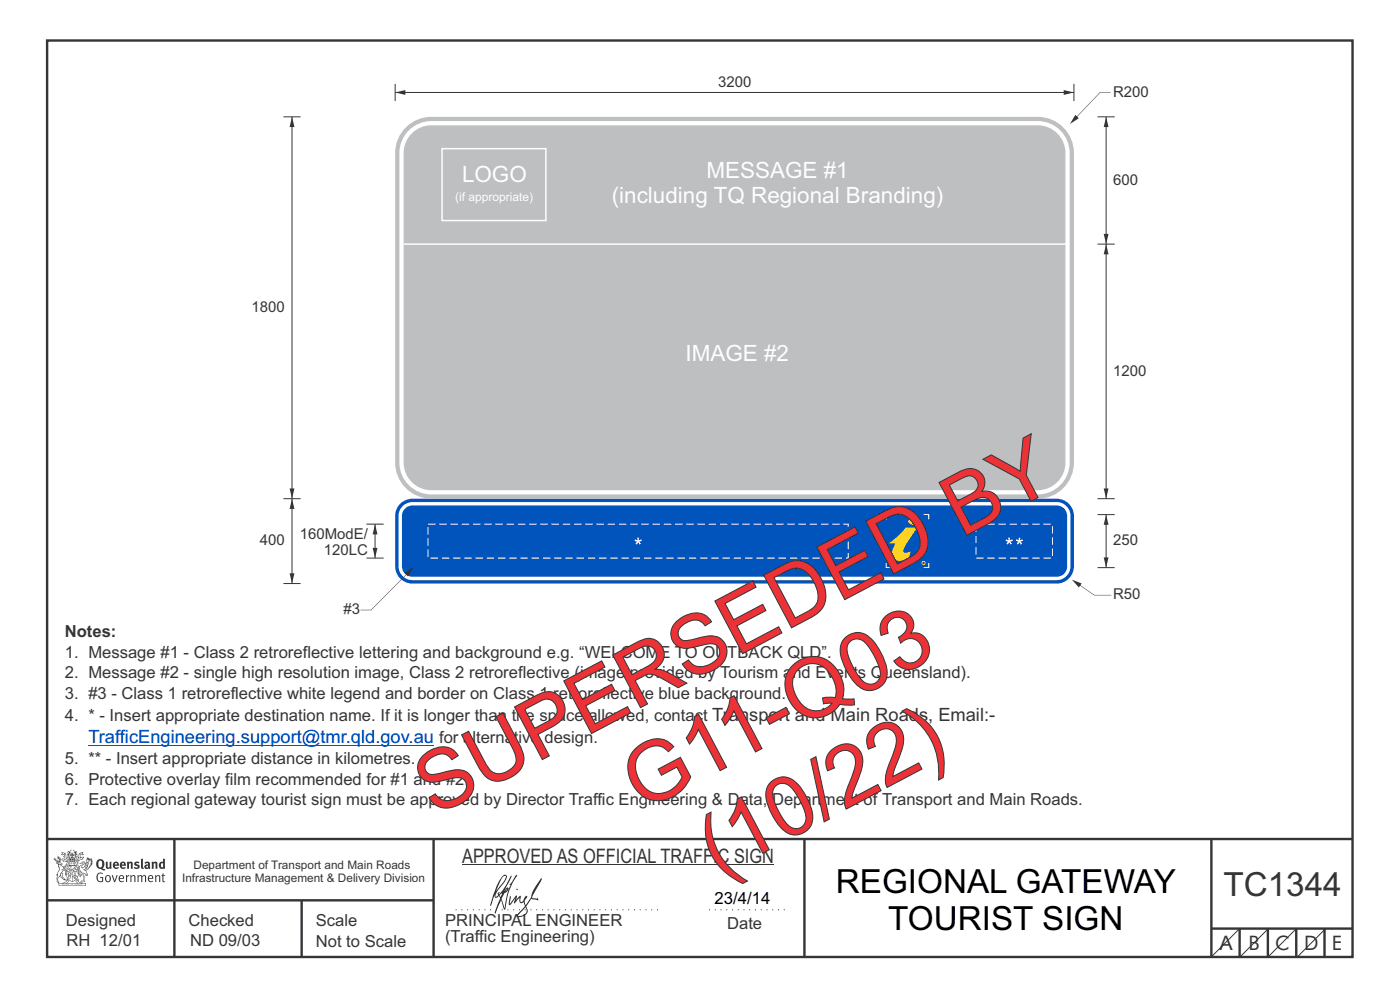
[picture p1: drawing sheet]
<svg xmlns="http://www.w3.org/2000/svg" width="297mm" height="210mm" viewBox="0 0 297 210" stroke-linecap="round" stroke-linejoin="round" font-family="sans-serif">
<g fill="none" stroke="#373435" stroke-width=".51">
<path d="M10 8.6h276.9v194.4h-276.9zM10 178h277M37 178v25M92 178v25M170.7 177.9v25M257 178v25M10 191h82M64 191v12M257 197h30M263 197v6M269 197v6M275 197v6"/>
<path d="M281 197v6"/>
</g>
<path d="M96.7 193h43.3M150.4 193h16.8" fill="none" stroke="#373435" stroke-width=".21" stroke-dasharray=".2 1" stroke-linecap="butt"/>
<path d="M98 183.5h66.2" fill="none" stroke="#373435" stroke-width=".21"/>
<g fill="#373435">
<path d="M21.1 182.6a.94 .94 0 0 0 .2 1.4 .84 .84 0 0 0 0-1.5zM20.7 182.5a.92 .92 0 0 1 1.1-.1 .92 .92 0 0 1 .3 1.2l-.3 .6 .6 .2-.1 .2-.6-.1a1.41 1.41 0 0 1-1.3-1.2z" fill-rule="evenodd"/>
<path d="M22.5 182.8h.3v1.1l.2 .1 .2-.1v-1.1h.4l.1 1.4a1.27 1.27 0 0 1-1.2-.1z" fill-rule="evenodd"/>
<path d="M24.5 183.1l-.1 .3h.4l-.1-.3zM24.1 183a.66 .66 0 0 1 .9-.1 .66 .66 0 0 1 .2 .8h-.8v.2a.42 .42 0 0 0 .7 0l.1 .2a.79 .79 0 0 1-1.1 0 .79 .79 0 0 1 0-1.1z" fill-rule="evenodd"/>
<path d="M25.9 183.1l-.1 .3h.5l-.1-.3zM25.6 183a.66 .66 0 0 1 .8-.1 .66 .66 0 0 1 .3 .8h-.9l.1 .2a.42 .42 0 0 0 .6 0l.2 .2a.79 .79 0 0 1-1.1 0 .79 .79 0 0 1 0-1.1z" fill-rule="evenodd"/>
<path d="M26.9 182.9l.4-.1v.1a.46 .46 0 0 1 .5-.1 .46 .46 0 0 1 .4 .4v1.1h-.4v-1l-.2-.2-.2 .1v1.1h-.4z" fill-rule="evenodd"/>
<path d="M28.5 183l.5-.2 .6 .1-.2 .3-.5-.1v.2a.56 .56 0 0 1 .7 .6 .56 .56 0 0 1-.8 .4l-.4-.1 .1-.3 .5 .1 .2-.1-.6-.4z" fill-rule="evenodd"/>
<path d="M29.9 182.2l.4-.1v1.8l.2 .4h-.4l-.2-.2z" fill-rule="evenodd"/>
<path d="M31.1 183.7v.3h.3v-.4zM30.6 183a.67 .67 0 0 1 .7-.2 .67 .67 0 0 1 .5 .5l.1 .8-.2 .3-.2-.2a.5 .5 0 0 1-.7 0 .5 .5 0 0 1 0-.7l.6-.1v-.3l-.6 .1z" fill-rule="evenodd"/>
<path d="M32.2 182.9l.3-.1 .1 .1a.46 .46 0 0 1 .5-.1 .46 .46 0 0 1 .3 .4v1.1h-.4v-1l-.1-.2-.3 .1v1.1h-.4z" fill-rule="evenodd"/>
<path d="M34.2 183.1v.7l.2 .2 .2-.1v-.7zM34.6 182.1l.4 .1v2.1l-.3-.1a.71 .71 0 0 1-1-.6 .71 .71 0 0 1 .9-.7z" fill-rule="evenodd"/>
<path d="M20.8 185.3l.7-.2 .3 .2-.1 .1a.69 .69 0 0 0-.9 .1 .69 .69 0 0 0-.1 .9l.3 .4 .5 .1h.2v-.7h-.4l-.1-.1h.7v.9a.96 .96 0 0 1-1.2-.1 .96 .96 0 0 1-.2-1.1z" fill-rule="evenodd"/>
<path d="M22.6 186a.57 .57 0 0 0-.1 .6 .57 .57 0 0 0 .6 .3 .7 .7 0 0 0-.2-1.1zM22.4 185.8a.69 .69 0 0 1 1.1 .6 .69 .69 0 0 1-1.1 .5 1.04 1.04 0 0 1 0-1.1z" fill-rule="evenodd"/>
<path d="M23.7 185.7l.2-.1 .4 1.3 .4-1.2h.3l-.6 1.4h-.2z" fill-rule="evenodd"/>
<path d="M25.6 185.8l-.2 .4h.7l-.2-.4zM25.3 185.8a.59 .59 0 0 1 .8-.1 .59 .59 0 0 1 .2 .7l-.9 .1a.45 .45 0 0 0 .3 .4 .45 .45 0 0 0 .5-.1l.1 .2a.74 .74 0 0 1-1-.1 .74 .74 0 0 1 0-1.1z" fill-rule="evenodd"/>
<path d="M26.7 185.7l.2-.1 .1 .3 .4-.3v.3l-.4 .2v1h-.3z" fill-rule="evenodd"/>
<path d="M27.6 185.7l.2-.1 .1 .2a.45 .45 0 0 1 .5-.2 .45 .45 0 0 1 .3 .4v1.1h-.2v-1.1l-.2-.2-.4 .2v1.1h-.2z" fill-rule="evenodd"/>
<path d="M29.1 185.7l.3-.1v.2l.4-.2 .4 .3 .3-.3a.37 .37 0 0 1 .5 .4v1.1h-.2v-1.1l-.2-.2-.4 .2v1.1h-.2v-1.1l-.2-.2-.4 .2v1.1h-.2z" fill-rule="evenodd"/>
<path d="M31.8 185.8l-.2 .4h.7l-.2-.4zM31.5 185.8a.59 .59 0 0 1 .8-.1 .59 .59 0 0 1 .2 .7l-.9 .1a.45 .45 0 0 0 .3 .4 .45 .45 0 0 0 .5-.1l.1 .2a.74 .74 0 0 1-1-.1 .74 .74 0 0 1 0-1.1z" fill-rule="evenodd"/>
<path d="M32.9 185.7l.2-.1v.2a.45 .45 0 0 1 .5-.2 .45 .45 0 0 1 .4 .4v1.1h-.2v-1.1l-.2-.2-.4 .2v1.1h-.3z" fill-rule="evenodd"/>
<path d="M34.5 185.3l.2-.1v.5h.3v.1h-.3v1v.1h.3l-.1 .2-.4-.1-.1-1.2h-.1v-.1h.1z" fill-rule="evenodd"/>
<path d="M13.2 180.9l.5 .2-.6 .2 .3-.3zM13.7 181.2l.2 .1 .1 1 .4-.5v.5h-.1l-.2 .3-.7 .1 .1-.3-.4-.1 .3-.1 .6 .2-.4-.7h.2zM13.2 180.7v.4l-.3 .2 .3 .1 .4-.2 .1 .4-.3 .2h.2l.2 .5-.4-.2-.4 .1 .5 .6 .2-.1 .8 .1-.6 .6 .2 .1 .6-.2-.1-.3 .3-.2h-.2l-.1 .5-.5 .1 .5-.7h-.5l.6-.2-.5 .1 .4-.3-.1-.6-.1-.1-.3 .5v-.2a.8 .8 0 0 0-.9-1.1z" fill-rule="evenodd"/>
<path d="M16.9 181.1l.6-.2-.3 .2 .4 .2zM16.8 181.2h.1l.1 .9 .3-.2 .4-.1-.3 .3v.2h-.4l-.3 .3-.1-.3h-.3l.1-.2-.1-.4 .4 .6 .1-.1zM16.2 181.5v.9l.4 .1h-.7l.7 .1-.2 .1h-.3l.4 .4h-.2v.4l-.5-.9 .5 1 .4-.6-.4-.2 .8-.5 .3 .1 .4-.5 .1-.2-.9 .2v-.7l.4 .2 .5-.1-.4-.2 .2-.3a.88 .88 0 0 0-1 1.2z" fill-rule="evenodd"/>
<path d="M15.5 182.9l.2 .2h-.1v.3l-.1-.3h-.1h.1z" fill-rule="evenodd"/>
<path d="M15 182.9l.3 .2h-.2v.3v-.3h-.2h.2z" fill-rule="evenodd"/>
<path d="M14.9 182.8h.9v.7l-.2 .1-.8-.1zM14.8 182.4l-.2 1.3h1.4l-.2-1.3-.1 .2h-.8z" fill-rule="evenodd"/>
<path d="M14.9 184.5v.2l.2-.1v-.1zM14.4 183.8l.2 .2-.3 .2v.5l.2 .1 .3-.1-.4-.4 .3 .2 .4-.1-.2-.4 .2-.2zM14.2 183.7h1a.5 .5 0 0 0 0 .8l-.3 .3a.47 .47 0 0 1-.6 0 .47 .47 0 0 1 0-.7l.1-.1z" fill-rule="evenodd"/>
<path d="M15.6 184.2l.1-.1a.33 .33 0 0 1 .5-.2 .33 .33 0 0 1 .1 .5l-.3-.1 .2-.2h-.4l-.1 .1 .2 .1 .1 .2h.3v.3h-.6l.1-.2-.3-.1zM15.5 184.2l-.2 .4h.3l-.1 .2h.9v-.2a.44 .44 0 0 0 0-.7 .44 .44 0 0 0-.7 .1z" fill-rule="evenodd"/>
<path d="M15.7 185.7l.4 .1zM15.9 185.2l.1 .4h-.2zM15.9 185.1l-.3 .7-.3 .2a.98 .98 0 0 1 1.1 .1z" fill-rule="evenodd"/>
<path d="M15.6 186l.3 .2v-.2h.2l-.2 .5v-.2l-.3 .1 .2-.2z" fill-rule="evenodd"/>
<path d="M15 185.3l.1 .1-.2 .3zM14.6 185.9h.4a.22 .22 0 0 1-.2 .3 .22 .22 0 0 1-.2-.3zM14.5 185.3l.2 .4zM14.5 185.8l.5 .1zM14.7 185.2l.2 .1-.1 .4zM14.4 185.2l.1 .5a.36 .36 0 0 0 0 .5 .36 .36 0 0 0 .5 0 .36 .36 0 0 0 0-.5 .41 .41 0 0 0 0-.5 .41 .41 0 0 0-.6 0z" fill-rule="evenodd"/>
<path d="M14.6 184.1l.2 .2z" fill-rule="evenodd"/>
<path d="M18.3 183.4l.1-.1-.1 .4-.4 .4z" fill-rule="evenodd"/>
<path d="M17.5 182.9l.2-.1 .2 .2-.7 .8v.3l.3 .1a1.07 1.07 0 0 0 .7-.9l.4-.3v.2a1.36 1.36 0 0 1-1 1.3 1.32 1.32 0 0 0 1.2-1.6l.5-.7-.2 .5 .3-.2-.3 .4 .4-.2-.4 .5 .4-.1-.5 .2h.4l-.4 .2h.4l-.4 .1 .1 .1h-.2l.1 .2-.3 .1a.82 .82 0 0 1-.9 .6l.3 .1 .5 .9-.3 .1-.2-.4-.4-.2 .1 1.8 .2 .1-.6 .2-.2-.2 .5-.1v-.2a2.24 2.24 0 0 0-.7-2.1l-.1-.2a.7 .7 0 0 1 .7-1l.1-.2zM16.6 184.6l.4 1.2 .2-.8 .2 .3-.4 .7-.3-.8h-.2l.2-.2zM18.5 182.2l.1 .3 .1-.2 .1 .3 .1-.3v.2l-.7 .6zM16.8 183.2l.7-.1v.2a.87 .87 0 0 0-.7 .6 .87 .87 0 0 0 .2 .9l.1 .4-.1 .5-.2-1.1-.2-.1-.2 .1 .2 .3-.2 .3 .3 .1 .2 .7h.3l.2-.6a1.61 1.61 0 0 1 .2 1.4h-.3l-.2 .3h.2l.1 .2 .2-.2h.4l-.1-.3-.1-1.5 .2 .1a.4 .4 0 0 0 .2 .3 .4 .4 0 0 0 .5 0l-.5-1 .8-.6 .1-.3h.2l-.1-.1 .4-.3h-.2l.2-.3-.1 .1 .1-.3-.1 .1 .1-.4h-.1l.1-.3-.1-.1-.1 .2-.1-.4-.3 .4v-.4l-.1 .2-.2-.3v.3l-.3-.4-.3 1.6a.58 .58 0 0 1-.8 .6l.7-.8v-.4h-.4z" fill-rule="evenodd"/>
<path d="M18.2 185.4l.2 .1z" fill-rule="evenodd"/>
<path d="M12.5 187.5h5.6v.3h-5.5zM13.5 187.4l.5-.3 .4-.4v.1l.1 .1-.3 .4zM14 186.6h.2l-.1 .2zM16.3 186.7l.3 .4 .6 .3h-.6l-.3-.2-.1-.3zM16.4 186.6h.2l-.1 .2zM12.4 187.4l.1 .5h5.7l.1-.5-.8-.1-.7-.2-.2-.2 .1-.4a.47 .47 0 0 0-.6 .3 .47 .47 0 0 0 .4 .6h-2.3a.47 .47 0 0 0 .4-.6 .47 .47 0 0 0-.6-.3l.1 .4-.3 .2-.6 .2z" fill-rule="evenodd"/>
<path d="M13.3 187.6v.1zM13.3 187.5l-.1 .3h.2z" fill-rule="evenodd"/>
<path d="M13.5 187.5l.1 .3 .1-.3v.2z" fill-rule="evenodd"/>
<path d="M13.9 187.5l.1 .3zM13.8 187.5v.3l.2-.1v-.1z" fill-rule="evenodd"/>
<path d="M14.2 187.6l.1 .1zM14.2 187.5l-.1 .3h.3z" fill-rule="evenodd"/>
<path d="M14.4 187.5h.2v.3h-.2z" fill-rule="evenodd"/>
<path d="M15.1 187.6v.1zM15.1 187.5l-.2 .3h.3z" fill-rule="evenodd"/>
<path d="M15.2 187.5h.2v.3z" fill-rule="evenodd"/>
<path d="M15.8 187.5h.2l-.1 .3z" fill-rule="evenodd"/>
<path d="M16.1 187.5l.1 .3z" fill-rule="evenodd"/>
<path d="M16.3 187.5l.1 .3zM16.3 187.5v.3l.2-.1v-.1z" fill-rule="evenodd"/>
<path d="M16.6 187.5h.2v.3h-.2z" fill-rule="evenodd"/>
<path d="M16.9 187.5l.1 .3h-.1z" fill-rule="evenodd"/>
<path d="M17.1 187.5l.1 .3z" fill-rule="evenodd"/>
<path d="M17.3 187.5l.1 .3z" fill-rule="evenodd"/>
<path d="M14.9 182.1a.71 .71 0 0 1 .9 .1zM15.6 182.2l.2 .2zM15 182.2l.3 .1zM14.8 182.3l.1 .1zM15.2 181.9h.2zM15.2 181.3h.1v.2zM15.2 181h.2v.2zM15.3 181.6l.1 .2h-.2zM15.4 181.3l.1 .2zM14.9 181.3l.2 .2h-.2zM15.6 181.3h.1v.2zM14.4 180.6l-.3 .3 .5-.2v.5l-.3-.1-.1 .6 .2-.5 .3 .9-.1 .4h1.3v-.4l.4-.9 .1 .4-.1-.6-.2 .1v-.4l.3 .2-.2-.4-.2 .3-.5-.6v.1a.41 .41 0 0 1 .3 .4 .41 .41 0 0 1-.2 .4l.2-.2a1 1 0 0 1 0 1.1l-.3-.1v-.3h.4l-.2-.2 .2-.3-.3 .1v-.4l-.3 .2-.2-.2 .1 .4-.4-.1 .1 .3-.1 .2h.4l-.1 .3-.3 .1a.93 .93 0 0 1 .1-1.1l.1 .3-.1-.4h-.1l.4-.6-.5 .5-.1-.1z" fill-rule="evenodd"/>
<path d="M12.4 183.4l.4 .1 .6 .5v.3a.83 .83 0 0 1 .6 1.1v-.2a.8 .8 0 0 0-1-.8l.4 .2-.6 .7-.1 .5a.95 .95 0 0 0-.3 1.3l-.2-.1a.77 .77 0 0 1 .2-1.1l-.1-.5-.2 .1 .3-.5a1.31 1.31 0 0 0 0-1.6zM13 185.3h.2v.8l.5 .4-.2-.1a.68 .68 0 0 1-.6-.8zM12.1 183a.68 .68 0 0 1 1 .3l-.5 .1-.2-.3zM11.4 182.1a1.19 1.19 0 0 0 .9 .8h-.5l.5 .4 .1 .6a.9 .9 0 0 1-.2 1.2l-.3 .5h.3v.2a1.04 1.04 0 0 0-.1 1.2l.1 .3 .3-.1v-.1a.8 .8 0 0 1 .2-1.1l.1-.3a.89 .89 0 0 0 1.1 .9l-.7-.6 .2-.8-.3-.1 .4-.5 .4 .3v.8a1.01 1.01 0 0 0-.2-1.4l.3-.5-.4 .3a.41 .41 0 0 1 .4-.5h-.1l-.5 .2-.5-.3 .3-.1a.5 .5 0 0 0-.5-.5l.3-.3-.3 .1 .2-.4v-.2l-.2 .3v-.6l-.1 .4-.2-.6v.3l-.3-.2 .3 .3-.3-.1a.62 .62 0 0 1 .5 .9l-.1-.4v.4l-.3-.1v-.4l-.1 .3-.1-.3-.2 .2v-.5l-.1 .3-.1-.4v.4z" fill-rule="evenodd"/>
<path d="M12.6 183.1l.1-.1 .2 .2z" fill-rule="evenodd"/>
<path d="M14 183.6h2.7v1l-.1-.9h-2.6v1.2h2.6v-.3v.6v-.2h-1.2v2a2.13 2.13 0 0 0 1.3-1.8 1.69 1.69 0 0 1-1.6 1.8l-.6-.4-.4-.6-.1-1.2v.6l.4 .8 .9 .8v-2h-1.2z" fill-rule="evenodd"/>
<circle cx="17.7" cy="182.9" r=".08"/>
</g>
<g fill="#252726">
<path d="M107.5 188.7l.2-.2-.5 .6zM106.3 189.5l.2 .1-.3 .7-.2-.4zM106.8 185.9l.5-.1a9.3 9.3 0 0 1-2 3.2l-.1 .2 1-2.5zM106.5 186a14.7 14.7 0 0 0-2.2 4.9l-.3 1.1 .1 .2 .8-2.4a.42 .42 0 0 0 .2 .7 .42 .42 0 0 0 .6-.3l.1-.2 .3 .5-1.1 3.2h.2l1.1-2.8 .6 1.9 .2 .2 .2-.5a13.5 13.5 0 0 1 2-6.2l.4-.6-.1-.1-1.6 2.1 .4-.1a14.9 14.9 0 0 0-1.3 5.1l-.4-1.2a1.39 1.39 0 0 1 .2-1.8l.1-.2a.92 .92 0 0 0 .8-1.2 .75 .75 0 0 0-.8 .7l-.1 .2 1.6-3.4-.1-.1-.4 .8a10.5 10.5 0 0 1-2.2 3.2l.2-.4a.32 .32 0 0 0-.4 .2 .32 .32 0 0 0 .1 .4l-.5 .3a3.2 3.2 0 0 1 1.1-2.2l.5-.6a2.49 2.49 0 0 0 .7-1.7l-.4-.2z" fill-rule="evenodd"/>
<path d="M111.5 192.4a1.15 1.15 0 0 1 .1 1.3 1.15 1.15 0 0 1-1.2 .6h-.6zM108.1 190.1l-.2 1.7 .2 .2 1.2-1.5-.2 1.1 1.1-1.2a.94 .94 0 0 0 .4 1.2l.5-.3 .3 .9-1.2 1.3a.98 .98 0 0 0-.5 1 1.9 1.9 0 0 0 2.3-1.3l-.1-.3a1.02 1.02 0 0 1 .2-1.4l.6-.9 1.5 .3-.2-.5v.3l-1.1-.2v-.3l2-3.5 .1-.3-.2-.1-1.8 2.7a6.6 6.6 0 0 1-1.5 3l-.1-.2a1.01 1.01 0 0 1 .4-1.4v-.3l-.2-.1-.4 .4-.1 .6-.6 .4-.1-.4 .1-.9-.2-.1-.9 .9 .3-.9-.2-.1-1.4 1.8 .3-1.4v-.2z" fill-rule="evenodd"/>
<path d="M109.6 188.5l.3 .3h-.3z" fill-rule="evenodd"/>
</g>
<path d="M18.7 158.1h73.4" fill="none" stroke="#0000c4" stroke-width=".21"/>
<path d="M85.2 107.6a2.93 2.93 0 0 1 2.3-1.1h136.7a2.94 2.94 0 0 1 2.9 2.9v10.7a2.94 2.94 0 0 1-2.9 3h-136.7a2.94 2.94 0 0 1-3-3v-10.7l.1-.6zM85.9 107.9l1-.6 .6-.1h136.7a2.22 2.22 0 0 1 2.2 2.2v10.7a2.22 2.22 0 0 1-2.2 2.2h-136.7a2.22 2.22 0 0 1-2.2-2.2v-10.7v-.6zM84.9 106.9a3.6 3.6 0 0 1 2.6-1.1h136.7a3.7 3.7 0 0 1 3.6 3.6v10.7a3.7 3.7 0 0 1-3.6 3.7h-136.7a3.7 3.7 0 0 1-3.7-3.7v-10.7a3.6 3.6 0 0 1 1.1-2.5z" fill-rule="evenodd" fill="#0054bb"/>
<path d="M86.4 28a6.7 6.7 0 0 1 5.1-2.3h128.7a6.8 6.8 0 0 1 6.7 6.7v65.7a6.8 6.8 0 0 1-6.7 6.8h-128.7a6.8 6.8 0 0 1-6.8-6.8v-65.7a6.7 6.7 0 0 1 1.7-4.4zM87.3 28.3a5.8 5.8 0 0 1 4.2-1.7h128.7a5.9 5.9 0 0 1 5.8 5.8v65.7a5.9 5.9 0 0 1-5.8 5.9h-128.7a5.9 5.9 0 0 1-5.9-5.9v-65.7a5.8 5.8 0 0 1 1.7-4.1zM86.5 26.7a7.6 7.6 0 0 1 5-1.9h128.7a7.7 7.7 0 0 1 7.6 7.6v65.7a7.7 7.7 0 0 1-7.6 7.7h-128.7a7.7 7.7 0 0 1-7.7-7.7v-65.7a7.6 7.6 0 0 1 2.7-5.7z" fill-rule="evenodd" fill="#bdbfc1"/>
<path d="M93.8 31.5h22v15.3h-22zM85.7 51.8h140.8" fill="none" stroke="#fefefe" stroke-width=".32"/>
<path d="M134.7 114.4l.6 .2-.1-.5h.3v.5l.5-.2 .2 .3-.6 .2 .4 .4-.3 .2-.3-.5-.3 .5-.3-.2 .4-.4-.6-.2z" fill-rule="evenodd" fill="#fefefe"/>
<path d="M90.8 111.2h89.2v7.2h-89.2z" fill="none" stroke="#fefefe" stroke-width=".21" stroke-dasharray="1.6 .8" stroke-linecap="butt"/>
<path d="M188.8 115.1l1.6-1.3 1.8-1.9h2.4l-2.5 3.7a1.34 1.34 0 0 0-.3 1.6h.7l.7-.2-.5 1.4-.5 .3a2.51 2.51 0 0 1-2.9-.3 2.38 2.38 0 0 1 .1-1.9l.5-1.2h-1.1zM192.9 110.1a1.6 1.6 0 0 1 2.4 .5 1.52 1.52 0 0 1-2.6 0z" fill-rule="evenodd" fill="#ffd520"/>
<circle cx="195.9" cy="119.4" r=".34" fill="none" stroke="#ffd525" stroke-width=".21"/>
<path d="M188 119.4v1h1.1M189.1 109.2h-1.1v.9M195.9 109.2h1.1v.9M197 119.4v1h-1.1" fill="none" stroke="#fefefe" stroke-width=".21"/>
<path d="M85.8 121.5l1.9-1.1-1.2 1.9zM86.7 121.3l-8 8.2zM76.5 129.3l2.2 .2z" fill="#373435"/>
<path d="M207 111.2h16.3v7.2h-16.3z" fill="none" stroke="#fefefe" stroke-width=".21" stroke-dasharray="1.6 .8" stroke-linecap="butt"/>
<g fill="#fefefe">
<path d="M213.4 114.4l.6 .2-.1-.5h.4l-.1 .5 .6-.2 .1 .3-.6 .2 .4 .4-.3 .2-.3-.5-.3 .5-.3-.2 .4-.4-.6-.2z" fill-rule="evenodd"/>
<path d="M215.6 114.4l.5 .2v-.5h.3v.5l.5-.2 .1 .3-.5 .2 .4 .4-.3 .2-.3-.5-.3 .5-.3-.2 .4-.4-.6-.2z" fill-rule="evenodd"/>
</g>
<path d="M227.8 17.8v3.6M61.9 105.8v18M60.1 123.8h3.7" fill="none" stroke="#373435" stroke-width=".21"/>
<g fill="#373435">
<path d="M61.9 105.8l.6 2.1h-1.1z"/>
<path d="M61.4 121.6h1.1l-.6 2.2z"/>
</g>
<path d="M234.7 51.8v54M232.8 105.8h3.7" fill="none" stroke="#373435" stroke-width=".21"/>
<g fill="#373435">
<path d="M234.7 51.8l.5 2.1h-1.1z"/>
<path d="M234.1 103.6h1.1l-.5 2.2z"/>
</g>
<path d="M234.7 24.8v27M232.8 51.8h3.7" fill="none" stroke="#373435" stroke-width=".21"/>
<g fill="#373435">
<path d="M234.7 24.8l.5 2.1h-1.1z"/>
<path d="M234.1 49.6h1.1l-.5 2.2z"/>
</g>
<path d="M61.9 24.8v81M232.8 24.8h3.7" fill="none" stroke="#373435" stroke-width=".21"/>
<g fill="#373435">
<path d="M61.9 24.8l.6 2.1h-1.1z"/>
<path d="M61.4 103.6h1.1l-.6 2.2z"/>
</g>
<path d="M60.1 24.8h3.7M60.1 105.8h3.7" fill="none" stroke="#373435" stroke-width=".21"/>
<path d="M228.1 24.4l.8 .7-1.9 1.2zM233.4 19.5l-5.4 5.8zM233.4 19.5l2.2 .1z" fill="#373435"/>
<path d="M77.7 118.4h3.7M79.6 111.2v7.2" fill="none" stroke="#373435" stroke-width=".21"/>
<g fill="#373435">
<path d="M79.6 111.2l.5 2.1h-1z"/>
<path d="M79.1 116.2h1l-.5 2.2z"/>
</g>
<path d="M77.7 111.2h3.7M234.7 109.2v11.2M232.8 120.4h3.7" fill="none" stroke="#373435" stroke-width=".21"/>
<g fill="#373435">
<path d="M234.7 109.2l.5 2.1h-1.1z"/>
<path d="M234.1 118.2h1.1l-.5 2.2z"/>
</g>
<path d="M232.8 109.2h3.7" fill="none" stroke="#373435" stroke-width=".21"/>
<path d="M227.4 123l2.1 .8-.6 .8zM228.6 123.7l3.5 2.6zM232.1 126.2l3.7 .1z" fill="#373435"/>
<path d="M83.8 17.8v3.6M83.8 19.6h144" fill="none" stroke="#373435" stroke-width=".21"/>
<g fill="#373435">
<path d="M225.7 19.1l2.1 .5-2.1 .5z"/>
<path d="M83.8 19.6l2.2-.5v1z"/>
</g>
<path d="M263 197l-5.9 5.9M269 197.1l-5.9 5.9M274.9 197.1l-5.9 5.9M281.1 197.1l-5.9 5.9" fill="none" stroke="#373435" stroke-width=".21"/>
<g font-size="17.6" fill="#ed3237">
<text x="92.2" y="173.2" transform="rotate(-28 92.2 173.2)">SUPERSEDED BY</text>
<text x="136.2" y="172.2" transform="rotate(-28 136.2 172.2)">G11-Q03</text>
<text x="152.2" y="186.1" transform="rotate(-28 152.2 186.1)">(10/22)</text>
</g>
<g font-size="7.1">
<text x="177.3" y="189.5">REGIONAL GATEWAY</text>
<text x="188.4" y="197.3">TOURIST SIGN</text>
</g>
<text font-size="7.1" fill="#373435" x="259.5" y="190">TC1344</text>
<g font-size="4.8" fill="#fefefe">
<text x="98" y="38.6">LOGO</text>
<text x="149.9" y="37.7">MESSAGE #1</text>
<text x="129.8" y="43">(including TQ Regional Branding)</text>
<text x="145.4" y="76.5">IMAGE #2</text>
</g>
<g font-size="4.2" fill="#373435">
<text x="98" y="183">APPROVED AS OFFICIAL TRAFFIC SIGN</text>
<text x="258.7" y="201.6">A</text>
<text x="264.9" y="201.6">B</text>
<text x="270.5" y="201.6">C</text>
<text x="276.7" y="201.6">D</text>
<text x="282.5" y="201.6">E</text>
</g>
<text font-size="3.9" fill="#0000c4" x="18.7" y="157.7">TrafficEngineering.support@tmr.qld.gov.au for alternative design.</text>
<text font-size="3.6" x="151.6" y="191.8">23/4/14</text>
<g font-size="3.5" fill="#373435">
<text x="13.7" y="135.2">Notes:</text>
<text x="13.7" y="143.9">2. Message #2 - single high resolution image, Class 2 retroreflective (image provided by Tourism and Events Queensland).</text>
<text x="13.7" y="139.5">1. Message #1 - Class 2 retroreflective lettering and background e.g. “WELCOME TO OUTBACK QLD”.</text>
<text x="13.7" y="148.2">3. #3 - Class 1 retroreflective white legend and border on Class 1 retroreflective blue background.</text>
<text x="13.7" y="152.9">4. * - Insert appropriate destination name. If it is longer than the space allowed, contact Transport and Main Roads, Email:-</text>
<text x="13.7" y="162.1">5. ** - Insert appropriate distance in kilometres.</text>
<text x="13.7" y="166.4">6. Protective overlay film recommended for #1 and #2.</text>
<text x="13.7" y="170.7">7. Each regional gateway tourist sign must be approved by Director Traffic Engineering &amp; Data, Department of Transport and Main Roads.</text>
<text x="14" y="196.4">Designed</text>
<text x="40" y="196.4">Checked</text>
<text x="67" y="196.4">Scale</text>
<text x="94.4" y="196.3">PRINCIPAL ENGINEER</text>
<text x="154.2" y="197">Date</text>
<text x="14.1" y="200.6">RH 12/01</text>
<text x="40.3" y="200.6">ND 09/03</text>
<text x="67" y="200.8">Not to Scale</text>
<text x="94.4" y="199.8">(Traffic Engineering)</text>
</g>
<g font-size="3.2" fill="#373435">
<text x="152.4" y="18.5">3200</text>
<text x="236.1" y="20.6">R200</text>
<text x="236.1" y="39.2">600</text>
<text x="53.4" y="66.2">1800</text>
<text x="236.1" y="79.7">1200</text>
<text x="55.1" y="115.7">400</text>
<text x="63.6" y="114.3">160ModE/</text>
<text x="68.7" y="117.8">120LC</text>
<text x="236.1" y="115.7">250</text>
<text x="72.9" y="130.3">#3</text>
<text x="236.1" y="127.1">R50</text>
</g>
<text font-size="2.5" fill="#fefefe" x="96.6" y="42.6">(if appropriate)</text>
<g font-size="2.5" fill="#373435">
<text x="41.1" y="184.3">Department of Transport and Main Roads</text>
<text x="38.6" y="187.1">Infrastructure Management &amp; Delivery Division</text>
</g>
</svg>
